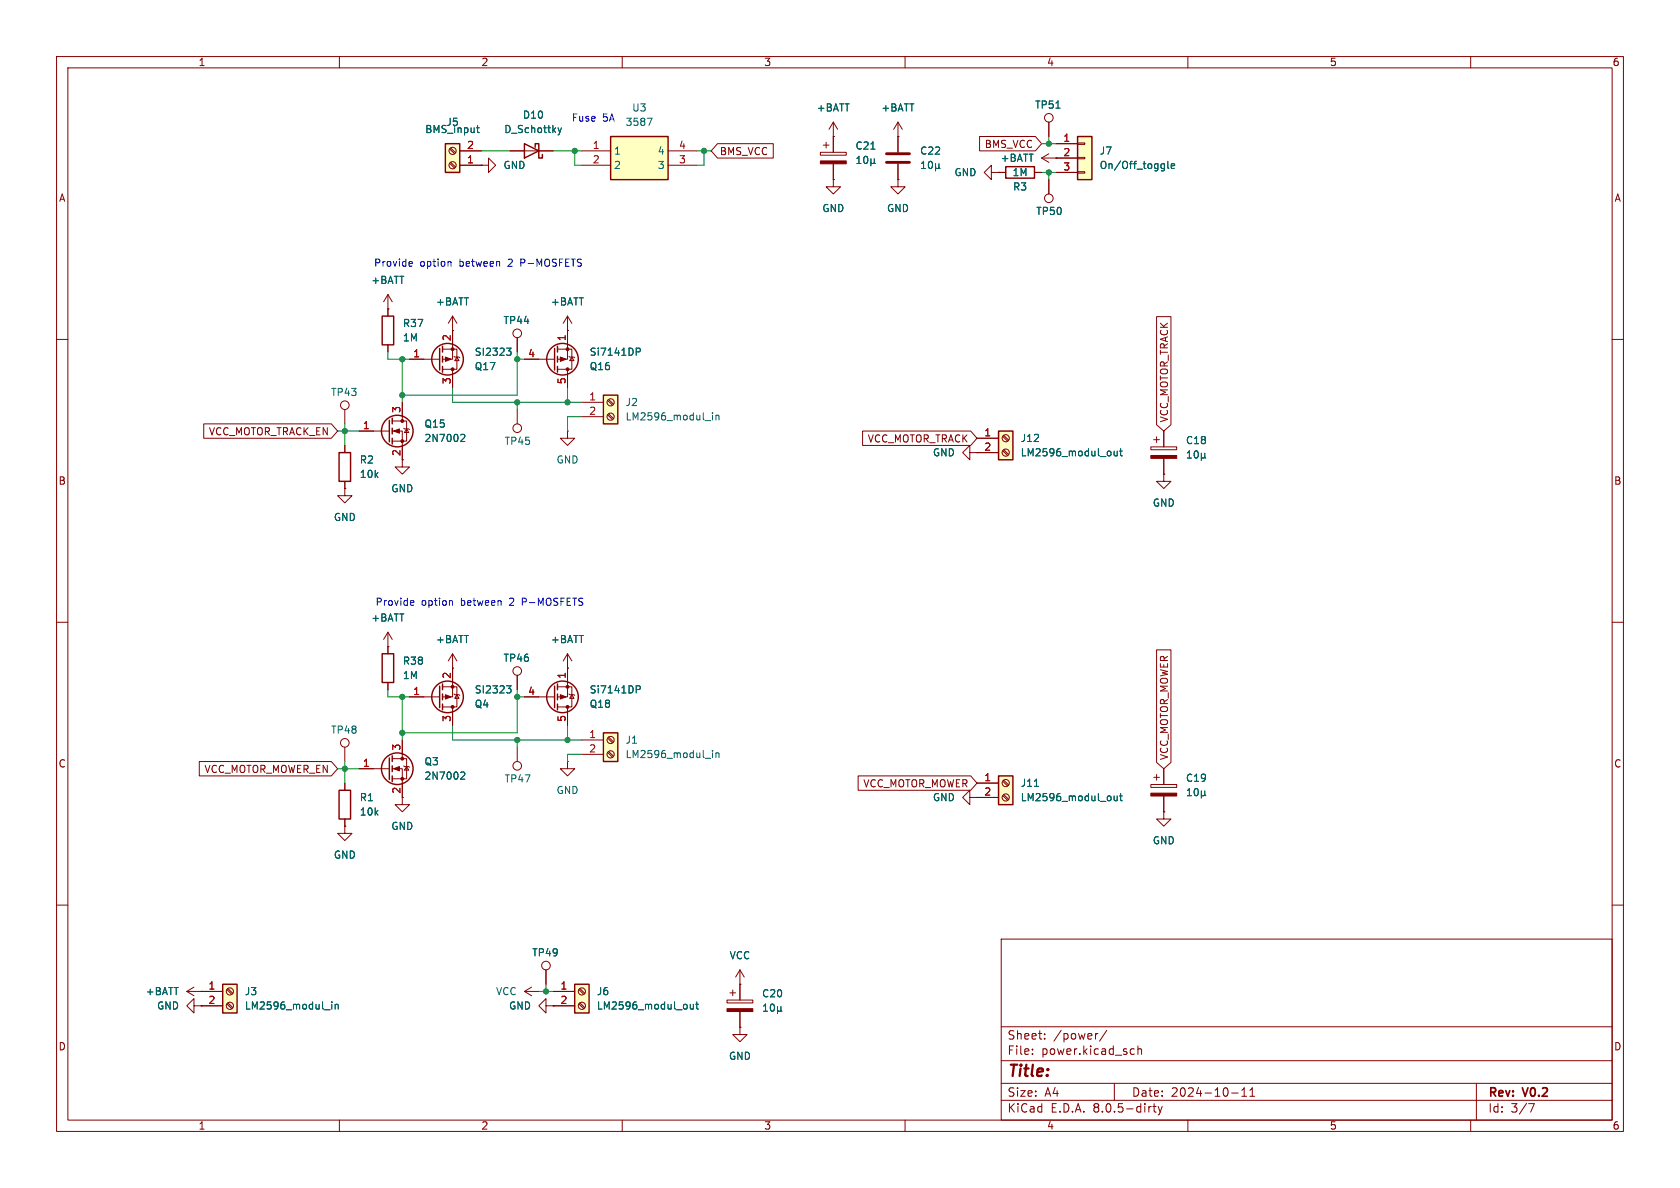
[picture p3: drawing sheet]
<svg xmlns="http://www.w3.org/2000/svg" width="297mm" height="210mm" viewBox="0 0 297 210" stroke-linecap="round" stroke-linejoin="round" font-family="sans-serif">
<g fill="none" stroke="#840000" stroke-width=".18">
<path d="M10 10h277v190h-277zM12 12h273v186h-273zM60 10v2M110 10v2M160 10v2M210 10v2M260 10v2M10 60h2M285 60h2M10 110h2M285 110h2M10 160h2"/>
<path d="M285 160h2M177 166h108v32h-108zM60 198v2M110 198v2M160 198v2M177 194.5h108M177 191.5h108M177 187.5h108M177 181.5h108M182.5 186.3v.1M182.5 185.5v.1M184.7 183.6v.1"/>
<path d="M184.7 182.8v.1M194.1 182.7l-.3 .1M195.7 182.1l-1.3 2M197 191.5v3M200.1 185.4l.4 .1M200.5 186.3l-.4 .1M201.2 185.5l.2-.1 .3 .1 .1 .9M201.2 184.9v1.5M203.5 195.6l-.3 .1M203.8 195.6h.6M204 195.1v1.3l.4 .2M204.7 195.6l.4 1"/>
<path d="M205.1 196.6l-.1 .4-.3 .1M205.5 195.6l-.4 1M210 198v2M217.7 193.2h1.2M219.5 193.8h.9M219.5 192.7l.5-.4v1.5M221 193.8h.8M221 192.7l.4-.4v1.5M260 198v2M261 191.5v6.5M270.2 195.1h1l-.6 1.5"/>
</g>
<path d="M106.7 69.9h2.5v5h-2.5z" fill="#ffffc2"/>
<path d="M177.8 29.5h5.1v2h-5.1zM106.7 69.9h2.5v5h-2.5z" fill="none" stroke="#840000" stroke-width=".25"/>
<g fill="none" stroke="#840000" stroke-width=".18">
<path d="M175.3 30.5v-1.3l-1.3 1.3 1.3 1.3v-1.3h1.2M176.5 30.5h.1M176.5 30.5h1.3M182.9 30.5h1.2M184.1 27.9l1.3 .8M184.1 27.9h2.6M185.4 27.2l-1.3 .7M186.7 27.9h.1M61 72.4v2.5M102.9 71.1h3.8M102.9 73.7h3.8M107.4 73.3l.9 .9"/>
<path d="M107.4 70.8l.9 .8M107.6 73.2l.9 .8M107.6 70.6l.9 .9M91.4 132.1v2.5"/>
<circle cx="61" cy="71.6" r=".76"/>
<circle cx="107.9" cy="73.7" r=".63"/>
<circle cx="107.9" cy="71.1" r=".63"/>
<circle cx="91.4" cy="135.4" r=".76"/>
</g>
<path d="M124.7 74.4h1M126 73v.1M126 73.4v.8M126.6 73.4v.8M126.6 73.5l.1-.1 .4 .1v.7" fill="none" stroke="#006464" stroke-width=".18"/>
<path d="M176.5 137.2h2.6v5h-2.6z" fill="#ffffc2"/>
<g fill="none" stroke="#840000" stroke-width=".25">
<path d="M98 121.3v3.8M98.6 120.9v1M98.6 122.7v1M98.6 124.5v1M176.5 137.2h2.6v5h-2.6z"/>
<circle cx="99.4" cy="123.2" r="2.79"/>
</g>
<g fill="none" stroke="#840000" stroke-width=".18">
<path d="M91.4 72.4v2.5M100.3 76.2v1.3h1.3l-1.3 1.2-1.2-1.2h1.2M100.3 76.2h.1M171.4 80v-1.3l-1.2 1.3 1.2 1.3v-1.3h1.3M172.7 80h.1M205.7 83.8v1.3h1.3l-1.3 1.3-1.2-1.3h1.2M205.7 83.8h.1M100.3 118.1v5.1h-1.7M92.7 123.2h5.3M98.6 121.4h2.5v3.6h-2.5M100.3 125v3.3M100.6 122.7l.1 .1h.8l.1 .1"/>
<path d="M101.1 122.8l.4 .6h-.8zM172.7 138.4h3.8M177.3 138.1l.8 .8M177.4 137.9l.9 .9M203.5 138.7h4.5v.5h-4.5zM204 137.4h1M204.5 136.9v1M205.7 135.9v2.8M171.4 141v-1.3l-1.2 1.3 1.2 1.2v-1.2h1.3M172.7 141h.1M172.7 141h3.8M177.3 140.6l.8 .9"/>
<path d="M177.4 140.5l.9 .8M205.7 143.5v1.3h1.3l-1.3 1.3-1.2-1.3h1.2M205.7 143.5h.1M205.7 140.7v2.8"/>
<circle cx="91.4" cy="75.7" r=".76"/>
<circle cx="177.8" cy="138.4" r=".63"/>
<circle cx="177.8" cy="141" r=".63"/>
</g>
<g fill="none" stroke="#006464" stroke-width=".18">
<path d="M112.5 121.2h.5l.2 .3-.1 .3-.6 .1M182.9 139h.7M209.9 139.8l.4-.4v1.3M211.2 139.5l.2-.1a.68 .68 0 0 1 .5 .6 .68 .68 0 0 1-.5 .7l-.2-.2-.1-.3zM212.4 139.8v1.3M213 139.8v.7M197 140.7v.8h.3l.2-.1M197.5 140.7v.8M197.9 140.7h.5M198.1 140.3v1.1l.3 .1M209.9 140.7h.7M212.4 140.5l.2 .2h.2l.2-.2"/>
<path d="M213 140.5l.2 .2"/>
</g>
<g fill="#840000" stroke="#840000" stroke-width=".18">
<path d="M203.5 140.2h4.5v.5h-4.5z"/>
<path d="M99.1 122.8l1 .4-1 .4z"/>
<circle cx="100.3" cy="121.4" r=".25"/>
<circle cx="100.3" cy="125" r=".25"/>
</g>
<path d="M176.5 76.2h2.6v5.1h-2.6z" fill="#ffffc2"/>
<path d="M176.5 76.2h2.6v5.1h-2.6z" fill="none" stroke="#840000" stroke-width=".25"/>
<g fill="none" stroke="#840000" stroke-width=".18">
<path d="M185.4 31.8v2.5M172.7 77.5h3.8M177.3 79.7l.8 .8M177.3 77.1l.8 .9M177.4 79.5l.9 .8M177.4 77l.9 .8M203.5 79h4.5v.5h-4.5zM204 77.7h1M204.5 77.2v1M205.7 76.2v2.8M172.7 80h3.8M205.7 81v2.8"/>
<circle cx="185.4" cy="35.1" r=".76"/>
<circle cx="177.8" cy="77.5" r=".63"/>
<circle cx="177.8" cy="80" r=".63"/>
</g>
<path d="M197 79.7v.8l.3 .1 .2-.1M197.5 79.7v.9M197.9 79.7h.5M198.1 79.3v1.1l.3 .2M211.2 79.8l.2-.1a.68 .68 0 0 1 .5 .6 .68 .68 0 0 1-.5 .7l-.2-.2-.1-.3zM209.9 81h.7M209.9 80.1l.4-.4v1.3M212.4 80.8l.2 .2h.2l.2-.2M212.4 80.1v1.3M213 80.8l.2 .2M213 80.1v.7" fill="none" stroke="#006464" stroke-width=".18"/>
<path d="M203.5 80.5h4.5v.5h-4.5z" fill="#840000" stroke="#840000" stroke-width=".18"/>
<path d="M190.5 24.1h2.5v7.7h-2.5z" fill="#ffffc2"/>
<g fill="none" stroke="#840000" stroke-width=".18">
<path d="M186.7 25.4h3.8M186.7 27.9h3.8M186.7 30.5h3.8M190.5 30.4h1.3v.2h-1.3zM190.5 27.8h1.3v.3h-1.3zM190.5 25.3h1.3v.2h-1.3zM71.1 81.3v1.3h1.3l-1.3 1.2-1.3-1.2h1.3M100.3 134.6v1.3h1.3l-1.3 1.3-1.2-1.3h1.2M100.3 134.6h.1M92.7 175.3l1.3 .7M92.7 175.3h2.5M94 174.5l-1.3 .8"/>
<path d="M95.2 175.3h.1M128.5 176.8h4.6v.5h-4.6zM129 175.5h1M129.5 175v1M130.8 174v2.8M130.8 178.8v2.8M130.8 181.6v1.3h1.3l-1.3 1.3-1.3-1.3h1.3M130.8 181.6h.1"/>
</g>
<path d="M190.5 24.1h2.5v7.7h-2.5z" fill="none" stroke="#840000" stroke-width=".25"/>
<path d="M206.5 28.5v1.1l.1 .2M207.1 29.4l.6-.2-.1-.2-.4-.1-.1 .2v.6h.5M135 178.8h.7M135 177.9l.3-.4v1.3M136.3 177.6l.2-.1a.68 .68 0 0 1 .4 .6 .68 .68 0 0 1-.4 .7l-.2-.2-.1-.3zM137.5 178.6l.1 .2h.3l.2-.2M137.5 177.9v1.3M138.1 178.6l.1 .2M138.1 177.9v.7" fill="none" stroke="#006464" stroke-width=".18"/>
<path d="M128.5 178.3h4.6v.5h-4.6z" fill="#840000" stroke="#840000" stroke-width=".18"/>
<path d="M106.7 129.5h2.5v5.1h-2.5z" fill="#ffffc2"/>
<path d="M106.7 129.5h2.5v5.1h-2.5z" fill="none" stroke="#840000" stroke-width=".25"/>
<g fill="none" stroke="#840000" stroke-width=".18">
<path d="M102.9 130.8h3.8M102.9 133.4h3.8M107.4 133l.9 .9M107.4 130.5l.9 .8M107.6 132.8l.9 .9M107.6 130.3l.9 .8"/>
<circle cx="107.9" cy="130.8" r=".63"/>
<circle cx="107.9" cy="133.3" r=".63"/>
</g>
<path d="M124.7 134.1h1M126 132.7v.1M126 133.1v.8M126.6 133.1v.8M126.6 133.2l.1-.1h.4v.8" fill="none" stroke="#006464" stroke-width=".18"/>
<path d="M101.6 174h2.5v5.1h-2.5z" fill="#ffffc2"/>
<g fill="none" stroke="#840000" stroke-width=".25">
<path d="M67.6 55.9h2v5.1h-2zM68.8 74.3v3.8M69.3 73.9v1M69.3 75.7v1M69.3 77.5v1M77.7 61.6v3.8M78.2 61.2v1M78.2 63v1M78.2 64.8v1M98 61.6v3.8M98.6 61.2v1M98.6 63v1"/>
<path d="M98.6 64.8v1M59.9 80h2.1v5.1h-2.1zM67.6 115.6h2v5.1h-2zM59.9 139.7h2.1v5.1h-2.1zM68.8 134v3.8M69.3 133.6v1M69.3 135.4v1M69.3 137.2v1M77.7 121.3v3.8M78.2 120.9v1M78.2 122.7v1M78.2 124.5v1"/>
<path d="M101.6 174h2.5v5.1h-2.5z"/>
<circle cx="70.2" cy="76.2" r="2.79"/>
<circle cx="79.1" cy="63.5" r="2.79"/>
<circle cx="99.4" cy="63.5" r="2.79"/>
<circle cx="70.2" cy="135.9" r="2.79"/>
<circle cx="79.1" cy="123.2" r="2.79"/>
</g>
<g fill="none" stroke="#840000" stroke-width=".18">
<path d="M68.6 54.6h.1M68.6 52.1v3.8M68.6 52.1l-.8 1.2M68.6 52.1l.7 1.2M80 55.9v7.6h-1.8M80 58.4h.1M80 55.9l-.8 1.3M80 55.9l.8 1.3M91.4 59.7v2.5M100.3 58.4v5.1h-1.7M61 78.7v1.3M63.5 76.2h5.3"/>
<path d="M68.6 61v1.2M69.3 76.2h1.8v5.1M69.3 74.4h2.6v3.6h-2.6M71.1 71.1v3.3M71.4 75.7l.1 .1h.8l.1 .1M71.9 75.8l.4 .7h-.8zM72.4 63.5h5.3M78.2 61.7h2.6v3.6h-2.6M80 65.3v3.3M80.3 63l.1 .1h.8l.1 .1M80.8 63.1l.4 .7h-.8zM92.7 63.5h5.3"/>
<path d="M98.6 61.7h2.5v3.6h-2.5M100.3 65.3v3.3M100.6 63l.1 .1h.8l.1 .1M101.1 63.1l.4 .7h-.8zM61 86.4v1.2h1.2l-1.2 1.3-1.3-1.3h1.3M61 86.4h.1M61 85.1v1.3M68.6 114.3h.1M68.6 111.8l-.8 1.2M68.6 111.8v3.8M68.6 111.8l.7 1.2M80 115.6v7.6h-1.8"/>
<path d="M80 118.1h.1M80 115.6l-.8 1.2M80 115.6l.8 1.2M91.4 119.4v2.5M100.3 118.1h.1M100.3 115.6l-.7 1.2M100.3 115.6v2.5M100.3 115.6l.8 1.2M61 132.1v2.5M61 138.4v1.3M63.5 135.9h5.3M68.6 120.7v1.2"/>
<path d="M69.3 135.9h1.8v6.3h1.3l-1.3 1.3-1.3-1.3h1.3M69.3 134.1h2.6v3.6h-2.6M71.1 130.8v3.3M71.4 135.4l.1 .1h.8l.1 .1M71.9 135.5l.4 .6h-.8zM72.4 123.2h5.3M78.2 121.4h2.6v3.6h-2.6M80 125v3.3M80.3 122.7l.1 .1h.8l.1 .1M80.8 122.8l.4 .6h-.8zM61 146.1v1.2h1.2l-1.2 1.3-1.3-1.3h1.3M61 146.1h.1"/>
<path d="M61 144.8v1.3M33 175.3h2.6M33 175.3l1.3 .7M34.3 177.8v-1.3l-1.3 1.3 1.3 1.3v-1.3h1.3M34.3 174.5l-1.3 .8M35.6 175.3h.1M35.6 177.8h.1M96.5 177.8v-1.3l-1.3 1.3 1.3 1.3v-1.3h1.3M96.5 171.5v2.5M97.8 177.8h.1M97.8 175.3h3.8M97.8 177.8h3.8"/>
<path d="M102.3 177.5l.9 .8M102.3 174.9l.9 .9M102.5 177.3l.9 .8M102.5 174.8l.9 .8M130.8 174h.1M130.8 171.5l-.8 1.2M130.8 171.5v2.5M130.8 171.5l.8 1.2"/>
<circle cx="91.4" cy="58.9" r=".76"/>
<circle cx="91.4" cy="118.6" r=".76"/>
<circle cx="61" cy="131.3" r=".76"/>
<circle cx="96.5" cy="170.7" r=".76"/>
<circle cx="102.9" cy="175.3" r=".63"/>
<circle cx="102.9" cy="177.8" r=".63"/>
</g>
<path d="M81.6 76.8h.5l.1 .3-.8 .9h.8M89.6 61.5h.7l-.4 .5 .4 .1v.5l-.2 .2h-.4M112.5 61.5h.5l.2 .3-.1 .3-.6 .1M81.6 136.5h.5l.1 .3-.8 .9h.8M89.6 121.2h.7l-.4 .5 .4 .1v.5l-.2 .2h-.4M122 177.5l.1 .8 .3 .1 .2-.1M122.6 177.5v.9M123 177.5h.5M123.2 177.1v1.1l.3 .2" fill="none" stroke="#006464" stroke-width=".18"/>
<g fill="#840000" stroke="#840000" stroke-width=".18">
<path d="M78.7 122.8l1.1 .4-1.1 .4z"/>
<path d="M69.6 76.2l1-.4v.8z"/>
<path d="M78.7 63.1l1.1 .4-1.1 .4z"/>
<path d="M69.6 135.9l1-.4v.8z"/>
<path d="M99.1 63.1l1 .4-1 .4z"/>
<circle cx="80" cy="121.4" r=".25"/>
<circle cx="80" cy="125" r=".25"/>
<circle cx="71.1" cy="78" r=".25"/>
<circle cx="71.1" cy="74.4" r=".25"/>
<circle cx="80" cy="61.7" r=".25"/>
<circle cx="80" cy="65.3" r=".25"/>
<circle cx="71.1" cy="137.7" r=".25"/>
<circle cx="71.1" cy="134.1" r=".25"/>
<circle cx="100.3" cy="61.7" r=".25"/>
<circle cx="100.3" cy="65.3" r=".25"/>
</g>
<path d="M39.4 174h2.5v5.1h-2.5z" fill="#ffffc2"/>
<path d="M39.4 174h2.5v5.1h-2.5z" fill="none" stroke="#840000" stroke-width=".25"/>
<g fill="none" stroke="#840000" stroke-width=".18">
<path d="M35.6 175.3h3.8M35.6 177.8h3.8M40.1 177.5l.9 .8M40.1 174.9l.9 .9M40.3 177.3l.8 .8M40.3 174.8l.8 .8"/>
<circle cx="40.6" cy="175.3" r=".63"/>
<circle cx="40.6" cy="177.8" r=".63"/>
</g>
<path d="M57.4 178.5h.9M58.7 177.1v.1M58.7 177.5v.9M59.3 177.5v.9M59.3 177.7l.1-.2 .3 .1 .1 .8" fill="none" stroke="#006464" stroke-width=".18"/>
<path d="M107.9 24.1h10.2v7.7h-10.2z" fill="#ffffc2"/>
<path d="M107.9 24.1h10.2v7.7h-10.2z" fill="none" stroke="#840000" stroke-width=".25"/>
<g fill="none" stroke="#840000" stroke-width=".18">
<path d="M85.1 29.2h1.3v-1.3l1.2 1.3-1.2 1.3v-1.3M85.1 29.2h.1M102.9 26.7h5M102.9 29.2h5M118.1 26.7h5.1M118.1 29.2h5.1M145 26.9h4.6v.5h-4.6zM145.5 25.7h1.1M146 25.1v1.1M147.3 24.1v2.8M147.3 29v2.8M158.7 31.8v1.2h1.3l-1.3 1.3-1.2-1.3h1.2"/>
<path d="M158.7 31.8h.1"/>
</g>
<path d="M114.4 20.9h.9l-.6 1.3M151.5 28.9h.7M151.5 28l.3-.4v1.3M152.9 27.7l.1-.1a.68 .68 0 0 1 .4 .7 .68 .68 0 0 1-.4 .6 .84 .84 0 0 1-.1-1.2zM154 26.4h.7M154 28.7l.1 .2h.3l.2-.2M154 28.1v1.2M154.6 28.7l.1 .2M154.6 28.1v.6" fill="none" stroke="#006464" stroke-width=".18"/>
<path d="M145 28.4h4.6v.6h-4.6z" fill="#840000" stroke="#840000" stroke-width=".18"/>
<path d="M78.7 25.4h2.6v5.1h-2.6z" fill="#ffffc2"/>
<path d="M78.7 25.4h2.6v5.1h-2.6zM92.7 25.4l2.5 1.3-2.5 1.2zM94.6 26v-.6h.6v2.5h.7v-.6" fill="none" stroke="#840000" stroke-width=".25"/>
<g fill="none" stroke="#840000" stroke-width=".18">
<path d="M79.5 26.3l.9 .9M79.5 28.9l.9 .8M79.7 26.2l.8 .8M79.7 28.7l.8 .8M81.3 29.2h3.8M81.3 26.7h3.8M85.1 29.2h.1M90.2 26.7h7.6M126.8 25.4h9.9v2.5h-9.9l-1.1-1.2zM147.3 24.1h.1M147.3 31.8v1.2h1.3l-1.3 1.3-1.3-1.3h1.3M147.3 31.8h.1"/>
<path d="M147.3 21.6l-.7 1.3M147.3 21.6v5.3M147.3 29v2.8M147.3 21.6l.8 1.3M158.7 24.1h.1M158.7 31.8h.1M158.7 21.6v5.3M158.7 29v2.8M158.7 21.6l-.7 1.3M158.7 21.6l.8 1.3M173.2 24.1h9.8l1.1 1.3-1.1 1.3h-9.8zM176.5 30.5h.1"/>
<path d="M176.5 30.5h1.3M182.9 30.5h1.2M185.4 21.6v2.5M185.4 31.8v2.5M186.7 27.9h.1M186.7 25.4h3.8M186.7 27.9h3.8M186.7 30.5h3.8M68.6 54.6h.1M68.6 54.6v1.3M80 58.4h.1M80 58.4v2.6"/>
<path d="M91.4 59.7v2.5M100.3 58.4h.1M100.3 55.9l-.7 1.3M100.3 55.9v5.1M100.3 55.9l.8 1.3M204.5 56h2.5v19.1l-1.3 1.1-1.2-1.1zM36 74.9h22.6l1.1 1.3-1.1 1.3h-22.6zM61 78.7v1.3M63.5 76.2h2.5M68.6 61v1.2M71.1 71.1v2.6M71.1 78.7v2.6"/>
<path d="M72.4 63.5h2.5M80 66v2.6M92.7 63.5h2.5M100.3 66v2.6M152.5 76.2h19.1l1.1 1.3-1.1 1.2h-19.1zM172.7 77.5h3.8M205.7 76.2v2.8M61 86.4h.1M61 85.1v1.3M172.7 80h.1M172.7 80h3.8M205.7 83.8h.1"/>
<path d="M205.7 81v2.8M68.6 114.3h.1M68.6 114.3v1.3M80 118.1h.1M80 118.1v2.6M91.4 119.4v2.5M100.3 118.1h.1M100.3 118.1v2.6M204.5 114.9h2.5v19.9l-1.3 1.1-1.2-1.1zM35.2 134.6h23.4l1.1 1.3-1.1 1.3h-23.4zM61 138.4v1.3M63.5 135.9h2.5"/>
<path d="M68.6 120.7v1.2M71.1 130.8v2.6M71.1 138.4v2.6M72.4 123.2h2.5M80 125.7v2.6M92.7 123.2h2.5M100.3 125.7v2.6M151.7 137.2h19.9l1.1 1.2-1.1 1.3h-19.9zM172.7 138.4h3.8M205.7 135.9v2.8M61 146.1h.1M61 144.8v1.3"/>
<path d="M172.7 141h.1M172.7 141h3.8M205.7 143.5h.1M205.7 140.7v2.8M35.6 175.3h.1M35.6 177.8h.1M35.6 175.3h3.8M35.6 177.8h3.8M96.5 171.5v2.5M97.8 177.8h.1M97.8 175.3h3.8M97.8 177.8h3.8"/>
<path d="M130.8 174h.1M130.8 174v2.8M130.8 178.8v2.8M130.8 181.6h.1"/>
<circle cx="80" cy="29.2" r=".63"/>
<circle cx="80" cy="26.7" r=".63"/>
<circle cx="185.4" cy="20.8" r=".76"/>
</g>
<g fill="none" stroke="#006464" stroke-width=".18">
<path d="M186.7 19.1h.7M84.2 22.6h.5M84.4 22.2v1.1l.3 .1M98.7 22.6l.3 .8M99 23.4l-.3 .5M99.3 22.6l-.3 .8M151.5 28.9h.7M151.5 28l.3-.4v1.3M152.9 27.7l.1-.1a.68 .68 0 0 1 .4 .7 .68 .68 0 0 1-.4 .6 .84 .84 0 0 1-.1-1.2zM154 26.4h.7M154 28.7l.1 .2h.3l.2-.2M154 28.1v1.2"/>
<path d="M154.6 28.7l.1 .2M154.6 28.1v.6M162.9 29.8h.7M162.9 28.9l.4-.4v1.3M164.3 28.6l.1-.1a.68 .68 0 0 1 .5 .7 .68 .68 0 0 1-.5 .6 .84 .84 0 0 1-.1-1.2zM165.4 29.6l.2 .2h.2l.2-.2M165.4 28.9v1.3M166 29.6l.2 .2M166 28.9v.7M206.5 28.5v1.1l.1 .2M207.1 29.4l.6-.2-.1-.2-.4-.1-.1 .2v.6h.5M81.6 76.8h.5l.1 .3-.8 .9h.8"/>
<path d="M89.6 61.5h.7l-.4 .5 .4 .1v.5l-.2 .2h-.4M112.5 61.5h.5l.2 .3-.1 .3-.6 .1M197 79.7v.8l.3 .1 .2-.1M197.5 79.7v.9M197.9 79.7h.5M198.1 79.3v1.1l.3 .2M211.2 79.8l.2-.1a.68 .68 0 0 1 .5 .6 .68 .68 0 0 1-.5 .7l-.2-.2-.1-.3zM209.9 81h.7M209.9 80.1l.4-.4v1.3M212.4 80.8l.2 .2h.2l.2-.2M212.4 80.1v1.3M213 80.8l.2 .2"/>
<path d="M213 80.1v.7M81.6 136.5h.5l.1 .3-.8 .9h.8M89.6 121.2h.7l-.4 .5 .4 .1v.5l-.2 .2h-.4M112.5 121.2h.5l.2 .3-.1 .3-.6 .1M182.9 139h.7M209.9 139.8l.4-.4v1.3M211.2 139.5l.2-.1a.68 .68 0 0 1 .5 .6 .68 .68 0 0 1-.5 .7l-.2-.2-.1-.3zM212.4 139.8v1.3M213 139.8v.7M197 140.7v.8h.3l.2-.1M197.5 140.7v.8M197.9 140.7h.5"/>
<path d="M198.1 140.3v1.1l.3 .1M209.9 140.7h.7M212.4 140.5l.2 .2h.2l.2-.2M213 140.5l.2 .2M57.4 178.5h.9M58.7 177.1v.1M58.7 177.5v.9M59.3 177.7l.1-.2 .3 .1 .1 .8M59.3 177.5v.9M122 177.5l.1 .8 .3 .1 .2-.1M122.6 177.5v.9M123 177.5h.5"/>
<path d="M123.2 177.1v1.1l.3 .2M135 178.8h.7M135 177.9l.3-.4v1.3M136.3 177.6l.2-.1a.68 .68 0 0 1 .4 .6 .68 .68 0 0 1-.4 .7l-.2-.2-.1-.3zM137.5 178.6l.1 .2h.3l.2-.2M137.5 177.9v1.3M138.1 178.6l.1 .2M138.1 177.9v.7"/>
</g>
<path d="M156.7 28.7h4.1M156.7 27.2h4.1" fill="none" stroke="#840000" stroke-width=".51"/>
<path d="M72.5 46.2l.3 .1 .1 .2-.6 .1M72.8 47l-.3 .1M79.4 46.2l.3 .2v.7M72.7 106.2h.4l.1 .3-.6 .1M73.1 106.9l-.4 .1M79.6 106.2l.4 .1v.7" fill="none" stroke="#0000c2" stroke-width=".18"/>
<g fill="none" stroke="#009600" stroke-width=".18">
<path d="M85.1 26.7h5.1M97.8 26.7h5.1M101.6 26.7v2.5h1.3M123.2 26.7h2.5M124.5 26.7v2.5h-1.3M184.1 25.4h2.6M184.1 30.5h2.6M185.4 24.1v1.3M185.4 30.5v1.3M59.7 76.2h3.8M61 74.9v3.8M68.6 62.2v1.3h3.8"/>
<path d="M71.1 63.5v7.6M80 68.6v2.5h22.9M91.4 63.5h1.3M91.4 62.2v7.7h-20.3M91.4 71.1v1.3M100.3 68.6v2.5M102.9 73.7h-2.6v2.5M59.7 135.9h3.8M61 134.6v3.8M68.6 121.9v1.3h3.8M71.1 123.2v7.6M80 128.3v2.5h22.9"/>
<path d="M91.4 121.9v7.6h-20.3M91.4 130.8v1.3M91.4 123.2h1.3M100.3 128.3v2.5M102.9 133.4h-2.6v1.2M95.2 175.3h2.6M96.5 174v1.3"/>
</g>
<g fill="#009600" stroke="#009600" stroke-width=".18">
<circle cx="101.6" cy="26.7" r=".46"/>
<circle cx="100.3" cy="71.1" r=".46"/>
<circle cx="91.4" cy="71.1" r=".46"/>
<circle cx="91.4" cy="63.5" r=".46"/>
<circle cx="185.4" cy="25.4" r=".46"/>
<circle cx="185.4" cy="30.5" r=".46"/>
<circle cx="124.5" cy="26.7" r=".46"/>
<circle cx="100.3" cy="130.8" r=".46"/>
<circle cx="91.4" cy="130.8" r=".46"/>
<circle cx="91.4" cy="123.2" r=".46"/>
<circle cx="96.5" cy="175.3" r=".46"/>
<circle cx="71.1" cy="69.9" r=".46"/>
<circle cx="71.1" cy="63.5" r=".46"/>
<circle cx="61" cy="76.2" r=".46"/>
<circle cx="71.1" cy="123.2" r=".46"/>
<circle cx="71.1" cy="129.5" r=".46"/>
<circle cx="61" cy="135.9" r=".46"/>
</g>
<text font-size="2.8" fill="#840000" x="178" y="190.9">Title:</text>
<g font-size="2.1" fill="#840000">
<text x="178" y="184">Sheet:</text>
<text x="186.2" y="184">/power/</text>
<text x="178" y="186.7">File:</text>
<text x="184.1" y="186.7">power.kicad_sch</text>
<text x="178" y="196.9">KiCad</text>
<text x="178" y="194.1">Size:</text>
<text x="184.7" y="194.1">A4</text>
<text x="185.7" y="196.9">E.D.A.</text>
<text x="193.3" y="196.9">8.0.5-dirty</text>
<text x="200" y="194.1">Date:</text>
<text x="207" y="194.1">2024-10-11</text>
<text x="263" y="194.3">Rev:</text>
<text x="263" y="196.9">Id:</text>
<text x="267.1" y="196.9">3/7</text>
<text x="269.4" y="194.3">V0.2</text>
</g>
<g font-size="1.8" fill="#840000">
<text x="35" y="11.9">1</text>
<text x="85" y="11.9">2</text>
<text x="135" y="11.9">3</text>
<text x="185" y="11.9">4</text>
<text x="235" y="11.9">5</text>
<text x="285" y="11.9">6</text>
<text x="127.2" y="27.6">BMS_VCC</text>
<text x="174" y="26.4">BMS_VCC</text>
<text x="10.3" y="35.9">A</text>
<text x="285.3" y="35.9">A</text>
<text x="36.8" y="77.2">VCC_MOTOR_TRACK_EN</text>
<text x="206.7" y="74.8" transform="rotate(-90 206.7 74.8)">VCC_MOTOR_TRACK</text>
<text x="153.3" y="78.4">VCC_MOTOR_TRACK</text>
<text x="10.3" y="85.9">B</text>
<text x="285.3" y="85.9">B</text>
<text x="10.3" y="135.9">C</text>
<text x="36" y="136.8">VCC_MOTOR_MOWER_EN</text>
<text x="206.7" y="134.5" transform="rotate(-90 206.7 134.5)">VCC_MOTOR_MOWER</text>
<text x="285.3" y="135.9">C</text>
<text x="152.5" y="139.4">VCC_MOTOR_MOWER</text>
<text x="10.3" y="185.9">D</text>
<text x="285.3" y="185.9">D</text>
<text x="35" y="199.9">1</text>
<text x="85" y="199.9">2</text>
<text x="135" y="199.9">3</text>
<text x="185" y="199.9">4</text>
<text x="235" y="199.9">5</text>
<text x="285" y="199.9">6</text>
</g>
<g font-size="1.8" fill="#006464">
<text x="75.1" y="23.7">BMS_input</text>
<text x="78.8" y="22.5">J5</text>
<text x="89.1" y="23.7">D_Schottky</text>
<text x="92.4" y="21.2">D10</text>
<text x="110.5" y="22.5">3587</text>
<text x="111.7" y="19.9">U3</text>
<text x="144.3" y="19.9">+BATT</text>
<text x="155.7" y="19.9">+BATT</text>
<text x="182.9" y="19.4">TP51</text>
<text x="108.5" y="27.5">1</text>
<text x="116.2" y="27.5">4</text>
<text x="151.1" y="26.6">C21</text>
<text x="162.6" y="27.5">C22</text>
<text x="176.8" y="28.8">+BATT</text>
<text x="194.3" y="27.5">J7</text>
<text x="88.9" y="30.1">GND</text>
<text x="108.5" y="30.1">2</text>
<text x="116.2" y="30.1">3</text>
<text x="168.6" y="31.3">GND</text>
<text x="178.9" y="31.3">1M</text>
<text x="179" y="33.9">R3</text>
<text x="194.3" y="30.1">On/Off_toggle</text>
<text x="145.3" y="37.7">GND</text>
<text x="156.7" y="37.7">GND</text>
<text x="183.1" y="38.2">TP50</text>
<text x="65.5" y="50.4">+BATT</text>
<text x="71.1" y="58">R37</text>
<text x="77" y="54.2">+BATT</text>
<text x="88.9" y="57.5">TP44</text>
<text x="97.3" y="54.2">+BATT</text>
<text x="71.1" y="60.6">1M</text>
<text x="83.8" y="65.6">Q17</text>
<text x="83.8" y="63.1">SI2323</text>
<text x="104.1" y="65.6">Q16</text>
<text x="104.1" y="63.1">Si7141DP</text>
<text x="58.4" y="70.2">TP43</text>
<text x="110.5" y="72">J2</text>
<text x="74.9" y="75.8">Q15</text>
<text x="110.5" y="74.5">LM2596_modul_in</text>
<text x="63.5" y="82.1">R2</text>
<text x="74.9" y="78.3">2N7002</text>
<text x="89.1" y="78.8">TP45</text>
<text x="98.3" y="82.1">GND</text>
<text x="164.8" y="80.9">GND</text>
<text x="180.3" y="80.9">LM2596_modul_out</text>
<text x="180.3" y="78.3">J12</text>
<text x="209.6" y="78.7">C18</text>
<text x="63.5" y="84.7">10k</text>
<text x="69.1" y="87.2">GND</text>
<text x="203.7" y="89.8">GND</text>
<text x="58.9" y="92.3">GND</text>
<text x="65.5" y="110.1">+BATT</text>
<text x="77" y="113.9">+BATT</text>
<text x="97.3" y="113.9">+BATT</text>
<text x="71.1" y="117.7">R38</text>
<text x="88.9" y="117.2">TP46</text>
<text x="71.1" y="120.2">1M</text>
<text x="83.8" y="122.8">SI2323</text>
<text x="83.8" y="125.3">Q4</text>
<text x="104.1" y="125.3">Q18</text>
<text x="104.1" y="122.8">Si7141DP</text>
<text x="58.4" y="129.9">TP48</text>
<text x="110.5" y="131.7">J1</text>
<text x="74.9" y="135.5">Q3</text>
<text x="110.5" y="134.2">LM2596_modul_in</text>
<text x="63.5" y="141.8">R1</text>
<text x="74.9" y="138">2N7002</text>
<text x="89.1" y="138.5">TP47</text>
<text x="98.3" y="140.6">GND</text>
<text x="164.8" y="141.8">GND</text>
<text x="180.3" y="141.8">LM2596_modul_out</text>
<text x="180.3" y="139.3">J11</text>
<text x="209.6" y="138.4">C19</text>
<text x="63.5" y="144.4">10k</text>
<text x="69.1" y="146.9">GND</text>
<text x="203.7" y="149.5">GND</text>
<text x="58.9" y="152">GND</text>
<text x="94" y="169.3">TP49</text>
<text x="128.9" y="169.8">VCC</text>
<text x="25.7" y="176.1">+BATT</text>
<text x="27.7" y="178.7">GND</text>
<text x="43.2" y="176.1">J3</text>
<text x="43.2" y="178.7">LM2596_modul_in</text>
<text x="87.6" y="176.1">VCC</text>
<text x="89.9" y="178.7">GND</text>
<text x="105.4" y="176.1">J6</text>
<text x="105.4" y="178.7">LM2596_modul_out</text>
<text x="134.6" y="176.5">C20</text>
<text x="128.8" y="187.6">GND</text>
</g>
<g font-size="1.8" fill="#0000c2">
<text x="101" y="21.7">Fuse</text>
<text x="106.5" y="21.7">5A</text>
<text x="66" y="47.3">Provide</text>
<text x="74.2" y="47.3">option</text>
<text x="81.3" y="47.3">between</text>
<text x="90.1" y="47.3">2</text>
<text x="92.5" y="47.3">P-MOSFETS</text>
<text x="66.3" y="107.3">Provide</text>
<text x="74.5" y="107.3">option</text>
<text x="81.6" y="107.3">between</text>
<text x="90.4" y="107.3">2</text>
<text x="92.7" y="107.3">P-MOSFETS</text>
</g>
<g font-size="1.8" fill="#a90000">
<text x="82.5" y="29">1</text>
<text x="82.5" y="26.4">2</text>
<text x="104.7" y="26.4">1</text>
<text x="104.7" y="29">2</text>
<text x="119.9" y="29">3</text>
<text x="119.9" y="26.4">4</text>
<text x="187.9" y="25.1">1</text>
<text x="187.9" y="27.7">2</text>
<text x="187.9" y="30.2">3</text>
<text x="73" y="63.2">1</text>
<text x="79.8" y="60.4" transform="rotate(-90 79.8 60.4)">2</text>
<text x="93.3" y="63.2">4</text>
<text x="100.1" y="60.4" transform="rotate(-90 100.1 60.4)">1</text>
<text x="79.8" y="68" transform="rotate(-90 79.8 68)">3</text>
<text x="100.1" y="68" transform="rotate(-90 100.1 68)">5</text>
<text x="104.1" y="70.9">1</text>
<text x="64.1" y="75.9">1</text>
<text x="70.9" y="73.1" transform="rotate(-90 70.9 73.1)">3</text>
<text x="104.1" y="73.4">2</text>
<text x="173.9" y="77.2">1</text>
<text x="70.9" y="80.7" transform="rotate(-90 70.9 80.7)">2</text>
<text x="173.9" y="79.8">2</text>
<text x="73" y="122.9">1</text>
<text x="79.8" y="120.1" transform="rotate(-90 79.8 120.1)">2</text>
<text x="93.3" y="122.9">4</text>
<text x="100.1" y="120.1" transform="rotate(-90 100.1 120.1)">1</text>
<text x="79.8" y="127.7" transform="rotate(-90 79.8 127.7)">3</text>
<text x="100.1" y="127.7" transform="rotate(-90 100.1 127.7)">5</text>
<text x="104.1" y="130.6">1</text>
<text x="64.1" y="135.6">1</text>
<text x="70.9" y="132.8" transform="rotate(-90 70.9 132.8)">3</text>
<text x="104.1" y="133.1">2</text>
<text x="70.9" y="140.4" transform="rotate(-90 70.9 140.4)">2</text>
<text x="173.9" y="138.2">1</text>
<text x="173.9" y="140.7">2</text>
<text x="36.8" y="175">1</text>
<text x="36.8" y="177.5">2</text>
<text x="99" y="175">1</text>
<text x="99" y="177.5">2</text>
</g>
</svg>
